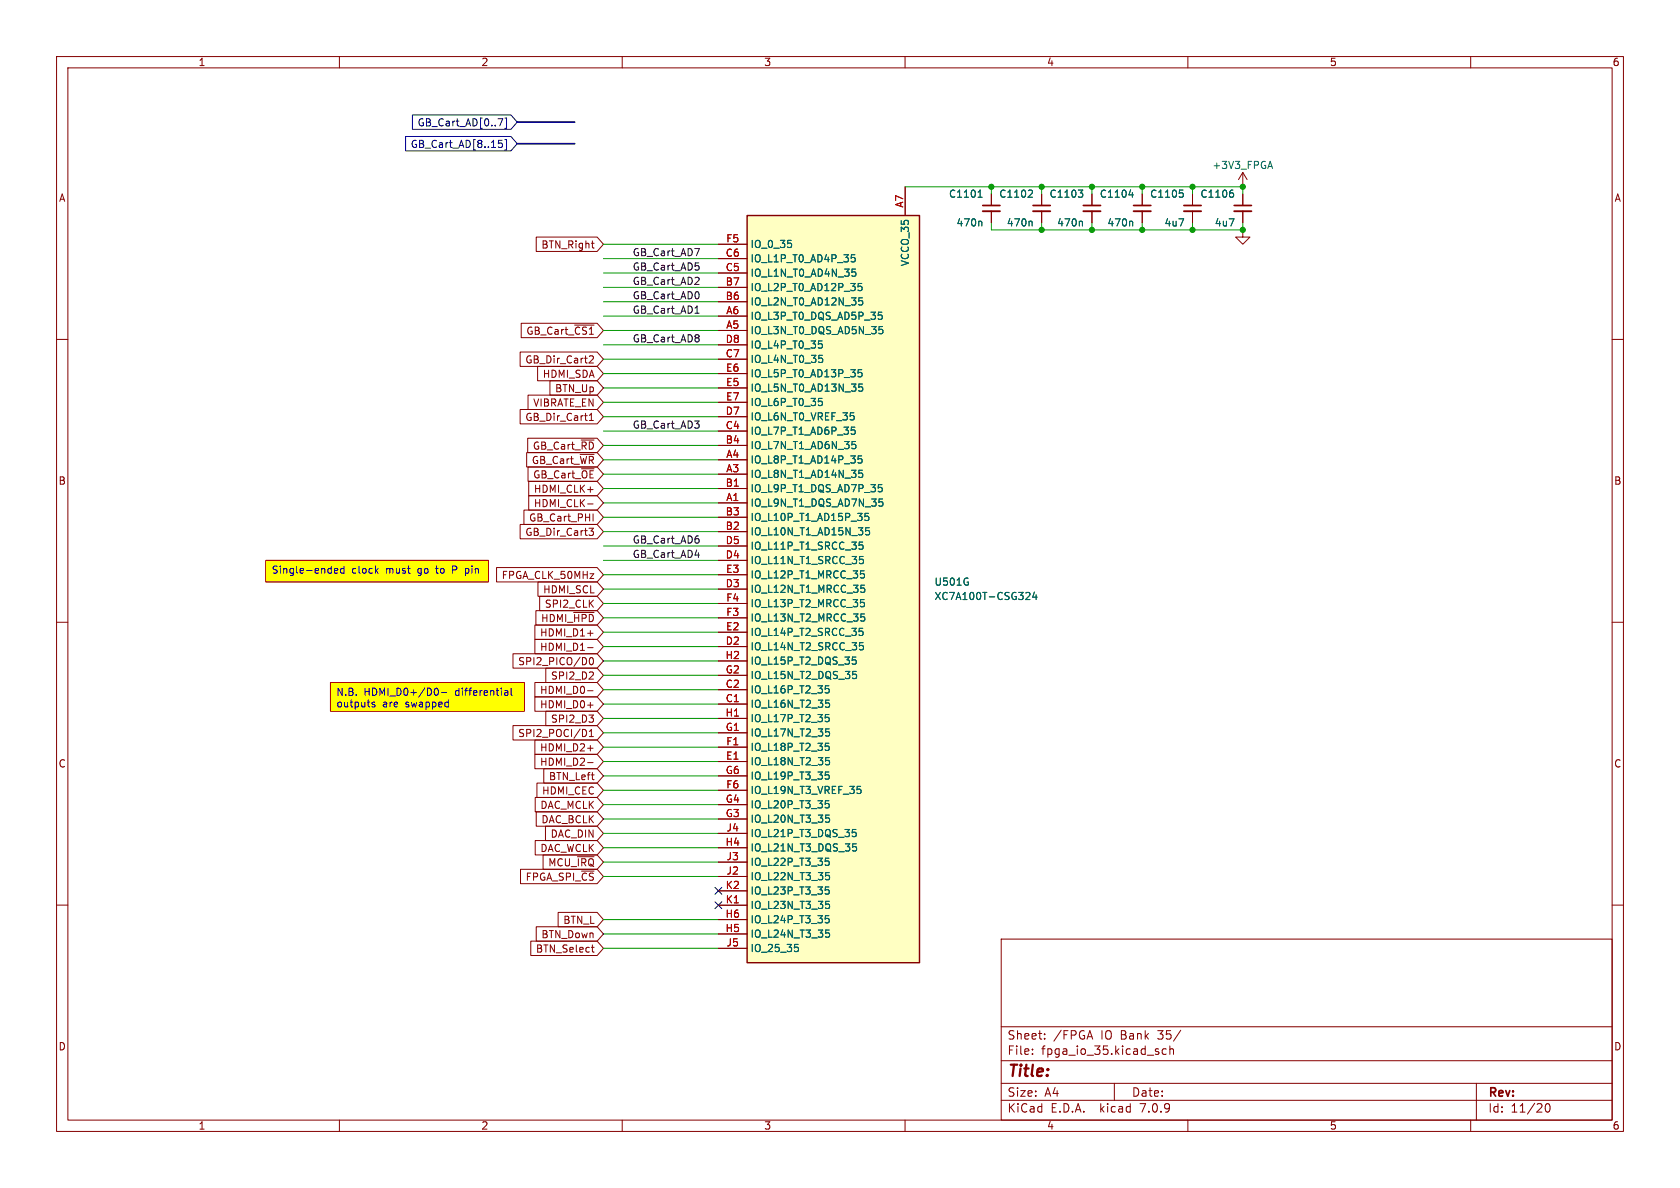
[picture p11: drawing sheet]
<svg xmlns="http://www.w3.org/2000/svg" width="297mm" height="210mm" viewBox="0 0 297 210" stroke-linecap="round" stroke-linejoin="round" font-family="sans-serif">
<g fill="none" stroke="#840000" stroke-width=".18">
<path d="M10 10h277v190h-277zM12 12h273v186h-273zM60 10v2M110 10v2M160 10v2M210 10v2M260 10v2M160 33v5.1M175.3 34.3v2M175.3 37.3v2.1M184.1 34.3v2M184.1 37.3v2.1"/>
<path d="M193 34.3v2M193 37.3v2.1M201.9 34.3v2M201.9 37.3v2.1M210.8 34.3v2M210.8 37.3v2.1M219.7 30.5v2.5M219.7 34.3v2M219.7 37.3v2.1M219.7 30.5l-.8 1.3M219.7 30.5l.8 1.3M10 60h2"/>
<path d="M92.1 57.1h13.5l1.1 1.3-1.1 1.3h-13.5zM94.8 41.9h10.8l1.1 1.3-1.1 1.3h-10.8zM101.6 57.5h3.4M104.5 43h.5M104.8 43.8l.2 .1M127 58.4h5.1M127 55.9h5.1M127 53.3h5.1M127 50.8h5.1M127 48.3h5.1M127 45.7h5.1M127 43.2h5.1"/>
<path d="M219.7 40.6v1.3h-1.3l1.3 1.3 1.3-1.3h-1.3M285 60h2M92 72.4h13.6l1.1 1.3-1.1 1.2h-13.6zM92 62.2h13.6l1.1 1.3-1.1 1.3h-13.6zM93.3 77.5h12.3l1.1 1.2-1.1 1.3h-12.3zM93.3 69.8h12.3l1.1 1.3-1.1 1.3h-12.3zM95 64.8h10.6l1.1 1.2-1.1 1.3h-10.6zM97.2 67.3h8.4l1.1 1.3-1.1 1.3h-8.4zM104.2 74.3h.7M104.2 73.4l.3-.3v1.2M104.4 62.9l.4 .1 .1 .3-.8 .9h.8M127 78.7h5.1"/>
<path d="M127 76.2h5.1M127 63.5h5.1M127 73.7h5.1M127 61h5.1M127 68.6h5.1M127 66h5.1M127 71.1h5.1M92 92.7h13.6l1.1 1.3-1.1 1.3h-13.6zM92.6 90.2h13l1.1 1.2-1.1 1.3h-13zM93.1 80h12.5l1.1 1.3-1.1 1.3h-12.5zM93.3 82.5h12.3l1.1 1.3-1.1 1.3h-12.3zM93.5 85.1h12.1l1.1 1.3-1.1 1.2h-12.1z"/>
<path d="M93.5 87.6h12.1l1.1 1.3-1.1 1.3h-12.1zM103.9 86.5h.9M103.9 89.1h.9M104.1 93.4h.8l-.4 .5 .3 .1 .1 .4-.2 .3h-.4M104.8 90.8v1.3M127 88.9h5.1M127 83.8h5.1M127 81.3h5.1M127 86.4h5.1M127 94h5.1M127 91.4h5.1M127 99.1h5.1"/>
<path d="M127 96.5h5.1M10 110h2M87.8 100.3h17.8l1.1 1.3-1.1 1.3h-17.8zM90.7 115.6h14.9l1.1 1.2-1.1 1.3h-14.9zM94.6 110.5h11l1.1 1.3-1.1 1.2h-11zM94.6 113h11l1.1 1.3-1.1 1.3h-11zM94.7 107.9h10.9l1.1 1.3-1.1 1.3h-10.9zM95.1 102.9h10.5l1.1 1.2-1.1 1.3h-10.5zM95.4 105.4h10.2l1.1 1.3-1.1 1.3h-10.2zM96.5 118.1h9.1l1.1 1.3-1.1 1.3h-9.1zM101.4 108.3h3.6M103.9 111.9h.9"/>
<path d="M103.9 114.5h.9M104.3 116.4l.2-.2a.68 .68 0 0 1 .4 .7 .68 .68 0 0 1-.4 .6l-.2-.1-.1-.4zM127 114.3h5.1M127 104.1h5.1M127 111.8h5.1M127 101.6h5.1M127 109.2h5.1M127 106.7h5.1M127 119.4h5.1M127 116.8h5.1M285 110h2M90.7 128.3h14.9l1.1 1.2-1.1 1.3h-14.9z"/>
<path d="M94.6 130.8h11l1.1 1.3-1.1 1.3h-11zM94.6 133.3h11l1.1 1.3-1.1 1.3h-11zM94.6 120.6h11l1.1 1.3-1.1 1.3h-11zM94.6 123.2h11l1.1 1.3-1.1 1.2h-11zM94.9 138.4h10.7l1.1 1.3-1.1 1.3h-10.7zM96.1 135.9h9.5l1.1 1.3-1.1 1.2h-9.5zM96.5 125.7h9.1l1.1 1.3-1.1 1.3h-9.1zM103.6 129.2v.7M103.9 132.3h.9M103.9 134.8h.9M103.9 122.1h.9M103.9 124.6h.9"/>
<path d="M104.2 129.3l.3-.4v1.3M104.2 130.2h.7M104.5 137h.5M104.9 137.8h.1M127 124.5h5.1M127 121.9h5.1M127 134.6h5.1M127 132.1h5.1M127 139.7h5.1M127 129.5h5.1M127 137.2h5.1M127 127h5.1"/>
<path d="M10 160h2M92 153.7h13.6l1.1 1.2-1.1 1.3h-13.6zM94.6 148.6h11l1.1 1.3-1.1 1.2h-11zM94.6 141h11l1.1 1.2-1.1 1.3h-11zM94.8 143.5h10.8l1.1 1.3-1.1 1.3h-10.8zM96 151.1h9.6l1.1 1.3-1.1 1.3h-9.6zM96.4 146h9.2l1.1 1.3-1.1 1.3h-9.2zM102.1 151.4h2.9M127 144.8h5.1M127 142.2h5.1M127 149.9h5.1M127 154.9h5.1"/>
<path d="M127 152.4h5.1M127 147.3h5.1M127 157.5h5.1M285 160h2M93.8 166.4h11.8l1.1 1.2-1.1 1.3h-11.8zM94.8 163.8h10.8l1.1 1.3-1.1 1.3h-10.8zM98.7 161.3h6.9l1.1 1.3-1.1 1.2h-6.9zM104.5 167.5h.5M104.7 167v1.1l.3 .2M127 165.1h5.1M127 162.6h5.1M127 167.6h5.1"/>
<path d="M127 160h5.1M177 166h108v32h-108zM60 198v2M110 198v2M160 198v2M177 194.5h108M177 191.5h108M177 187.5h108M177 181.5h108M182.5 186.3v.1M182.5 185.5v.1M184.7 183.6v.1"/>
<path d="M184.7 182.8v.1M197 191.5v3M206.2 185.5l-.5-.1-.2 .3v.4l.1 .2h.6M206.8 185.5l.2-.1 .4 .1 .1 .9M206.8 184.9v1.5M208.7 182.1l-1.2 2M210 198v2M260 198v2M261 191.5v6.5M273.4 195.2l.1-.1a.81 .81 0 0 1 .6 .6 .81 .81 0 0 1-.3 .8l-.1 .1a.81 .81 0 0 1-.6-.6 .81 .81 0 0 1 .3-.8z"/>
</g>
<g fill="#ff0" stroke="#ff0" stroke-width=".18">
<path d="M47 99.1h39.4v3.8h-39.4z"/>
<path d="M58.4 120.7h34.3v5h-34.3z"/>
</g>
<path d="M132.1 38.1h30.5v132.1h-30.5z" fill="#ffffc2" stroke="#ffffc2" stroke-width=".18"/>
<path d="M132.1 38.1h30.5v132.1h-30.5z" fill="none" stroke="#840000" stroke-width=".25"/>
<g fill="none" stroke="#006464" stroke-width=".18">
<path d="M172.9 34.9h.7M173 33.9l.3-.3v1.3M173.4 39.1l.2 .2v.6M182.3 33.6l.2 .2v.3l-.8 .8h.8M182.3 39.1l.2 .2v.6M190.6 33.6h.8l-.4 .5M191.2 34.1l.2 .2v.3l-.2 .3M191.2 39.1l.2 .2v.6M199.6 34.4h.8M200.1 39.1l.1 .2v.6M200.2 34v.9M208.5 33.6h.6"/>
<path d="M209 34.1l.2 .2v.3l-.2 .3M217.7 33.6h.3M217.8 34.1l.3 .2v.3l-.3 .3M224.2 29.4h.7M224.5 28.5l.5 1.3M139.9 43.1v.5M150.5 45h.6M150.6 45.5h.4l.2 .3-.1 .4-.5 .1M150.6 47.6h.7M150.8 48.1h.3l.2 .2-.1 .5h-.4M151.9 53.2l.4-.1 .2 .3-.1 .5h-.5M151.9 52.6h.6"/>
<path d="M152.3 50.1h-.6v.6l.2-.1 .4 .1 .1 .1-.1 .5-.1 .1-.5-.1M155.3 55.2h.6M155.4 57.7h.6M155.4 55.7h.3l.3 .2-.1 .5-.5 .1M155.5 58.2h.4l.2 .3-.1 .4-.5 .1M144.7 60.3h.6M144.7 70.4h.6M144.8 62.8h.6M144.8 60.8h.3l.3 .2-.1 .5h-.5M144.8 70.9h.3l.3 .3-.1 .4-.5 .1M145.2 63.3l.2 .2v.3l-.2 .3M150.3 73h.7"/>
<path d="M150.5 75.5h.6M150.6 78h.7M150.6 76h.4l.2 .2-.1 .5-.5 .1M150.8 78.5h.3l.2 .3-.1 .5h-.4M150.9 73.5l.1 .2-.1 .5M151.9 68.4h.4l.2 .2-.1 .5h-.5M151.9 67.9h.6M152.3 65.3h-.6v.7l.2-.2 .4 .1 .1 .2-.1 .4-.1 .1-.5-.1M151.9 83.1h.6M151.9 83.7l.4-.1 .2 .3-.1 .4h-.5M151.9 95.8h.6M152 98.4h.6"/>
<path d="M152 96.3h.3l.3 .3-.1 .4-.5 .1M152.1 98.9h.3l.2 .2-.1 .5h-.4M152.3 80.6h-.6v.6l.2-.1h.4l.1 .2-.1 .4-.1 .2-.5-.2M153.6 90.7h-.7v.7l.2-.2 .4 .1 .1 .2v.4l-.2 .1-.5-.1M153.7 93.3h-.6l-.1 .6 .2-.1h.4l.1 .2v.4l-.2 .2-.5-.2M155.3 85.7h.6M155.4 88.2h.6M155.4 86.2h.3l.3 .2-.1 .5h-.5M155.5 88.7h.4l.2 .2-.1 .5-.5 .1M150.7 116.1h.6M150.8 118.7h.6M150.8 116.6h.3l.3 .3-.1 .5h-.5"/>
<path d="M150.9 119.2h.3l.2 .2-.1 .5-.4 .1M151.9 111.1h.6M152 113.6h.6M152 111.6h.3l.3 .2-.1 .5h-.5M152.1 114.1h.3l.2 .2-.1 .5-.4 .1M152.2 100.9h.6M152.2 106h.6M152.2 103.4h.6M152.2 108.5h.6M152.3 101.4h.3l.2 .2-.1 .5-.4 .1M152.3 106.5h.3l.2 .2-.1 .5-.4 .1M152.3 109h.3l.3 .3-.1 .4-.5 .1"/>
<path d="M152.3 103.9h.3l.3 .3-.1 .4-.5 .1M181.5 104.7l.5 .1 .1 .3-.8 .9h.8M182.9 104.7l-.3 .9h.8M183.2 105.1v.9M145.9 121.2h.6M145.9 131.4h.6M145.9 136.5h.6M145.9 126.3h.6M146 123.8h.6M146 133.9h.6M146 128.8h.6M146.1 121.7h.3l.2 .3-.1 .4-.4 .1"/>
<path d="M146.1 126.8h.3l.2 .2-.1 .5-.4 .1M146.1 131.9h.3l.2 .2-.1 .5-.4 .1M146.1 137h.3l.2 .2-.1 .5h-.4M146.1 124.3h.3l.3 .2-.2 .5h-.4M146.1 129.3h.3l.3 .3-.2 .5h-.4M146.1 134.4h.3l.3 .3-.2 .4-.4 .1M151.6 139h.6M151.7 139.5h.3l.2 .2v.5l-.5 .1M145.9 141.5h.6M145.9 151.7h.6M145.9 156.8h.6M146 144.1h.6"/>
<path d="M146 154.2h.6M146 159.3h.6M146.1 142h.3l.2 .3-.1 .5h-.4M146.1 152.2h.3l.2 .2-.1 .5-.4 .1M146.1 157.3h.3l.2 .2-.1 .5-.4 .1M146.1 144.6h.3l.3 .2-.2 .5-.4 .1M146.1 154.7h.3l.3 .3-.2 .5h-.4M146.1 159.8h.3l.3 .3-.2 .4-.4 .1M150.7 146.6h.6M150.8 149.2h.6M150.8 147.1h.3l.3 .3-.1 .4-.5 .1M150.9 149.7h.3l.2 .2-.1 .5h-.4"/>
<path d="M140.5 166.9h.6M140.6 167.4h.3l.3 .3-.2 .5h-.4M145.9 161.9h.6M146 164.4h.6M146.1 162.4h.3l.2 .2-.1 .5h-.4M146.1 164.9h.3l.3 .2-.2 .5-.4 .1"/>
</g>
<path d="M173.7 37.3h3.1M182.6 37.3h3.1M191.5 37.3h3.1M200.4 37.3h3.1M209.3 37.3h3M218.2 37.3h3" fill="none" stroke="#840000" stroke-width=".33"/>
<path d="M173.7 36.3h3.1M182.6 36.3h3.1M191.5 36.3h3.1M200.4 36.3h3.1M209.3 36.3h3M218.2 36.3h3" fill="none" stroke="#840000" stroke-width=".3"/>
<path d="M71.7 24.1h18.6l1.1 1.3-1.1 1.3h-18.6zM72.9 20.3h17.4l1.1 1.3-1.1 1.3h-17.4zM88 21h.9l-.6 1.3M88.2 24.8h.6M88.2 25.3h.4l.2 .2-.1 .5h-.5M89.2 20.9h.3v1.8h-.3M89.2 24.7h.3v1.8h-.3M126.4 159.4l1.2 1.2M126.4 156.9l1.2 1.2M127.6 159.4l-1.2 1.2M127.6 156.9l-1.2 1.2" fill="none" stroke="#000084" stroke-width=".18"/>
<path d="M122.8 43.9h.9l-.6 1.3M122.9 55.4h.7M122.9 98.1h.8" fill="none" stroke="#0f0f0f" stroke-width=".18"/>
<path d="M47 99.1h39.4v3.8h-39.4zM58.4 120.7h34.3v5h-34.3z" fill="none" stroke="#c20000" stroke-width=".18"/>
<g fill="none" stroke="#0000c2" stroke-width=".18">
<path d="M59.1 100.9l.6-.1v-.3h-.4l-.2 .2 .1 .6h.5M60.8 100.5h-.4l-.2 .2 .1 .6h.5M60.8 100.1v1.2M66.5 100.9l.4 .4M66.9 100.5l-.5 .5M80 100.7h.5M80.5 100.1h-.5v1.2M82.3 101.3h.3M82.6 100.5h-.3M65.9 124.1l-.1 .2v.2l.4 .1 .1 .2-.2 .2-.3-.1M66.1 124.1l.1 .1M77 121.7h.1a.68 .68 0 0 1 .4 .6 .68 .68 0 0 1-.4 .6h-.1"/>
<path d="M78 122.4h1M89.2 122.9h.6M89.2 122.1h.5l.1 .8M89.8 122.4l-.6 .1M90.4 121.7v1l.2 .2"/>
</g>
<path d="M91.4 25.4h10.2M91.4 21.6h10.2" fill="none" stroke="#000084" stroke-width=".3"/>
<g fill="none" stroke="#009600" stroke-width=".18">
<path d="M160 33h59.7v1.3M175.3 33v1.3M175.3 39.4v1.2h44.4v-1.2M184.1 33v1.3M184.1 39.4v1.2M193 33v1.3M193 39.4v1.2M201.9 33v1.3M201.9 39.4v1.2M210.8 33v1.3M210.8 39.4v1.2M106.7 58.4h20.3"/>
<path d="M106.7 55.9h20.3M106.7 50.8h20.3M106.7 53.3h20.3M106.7 43.2h20.3M106.7 45.7h20.3M106.7 48.3h20.3M106.7 78.7h20.3M106.7 76.2h20.3M106.7 73.7h20.3M106.7 61h20.3M106.7 71.1h20.3M106.7 66h20.3"/>
<path d="M106.7 63.5h20.3M106.7 68.6h20.3M106.7 83.8h20.3M106.7 81.3h20.3M106.7 86.4h20.3M106.7 94h20.3M106.7 96.5h20.3M106.7 88.9h20.3M106.7 91.4h20.3M106.7 99.1h20.3M106.7 119.4h20.3M106.7 116.8h20.3"/>
<path d="M106.7 111.8h20.3M106.7 106.7h20.3M106.7 109.2h20.3M106.7 114.3h20.3M106.7 104.1h20.3M106.7 101.6h20.3M106.7 139.7h20.3M106.7 137.2h20.3M106.7 129.5h20.3M106.7 124.5h20.3M106.7 132.1h20.3M106.7 134.6h20.3"/>
<path d="M106.7 127h20.3M106.7 121.9h20.3M106.7 142.2h20.3M106.7 147.3h20.3M106.7 154.9h20.3M106.7 144.8h20.3M106.7 149.9h20.3M106.7 152.4h20.3M106.7 167.6h20.3M106.7 162.6h20.3M106.7 165.1h20.3"/>
</g>
<g fill="#009600" stroke="#009600" stroke-width=".18">
<circle cx="219.7" cy="40.6" r=".46"/>
<circle cx="210.8" cy="40.6" r=".46"/>
<circle cx="193" cy="33" r=".46"/>
<circle cx="175.3" cy="33" r=".46"/>
<circle cx="201.9" cy="40.6" r=".46"/>
<circle cx="201.9" cy="33" r=".46"/>
<circle cx="219.7" cy="33" r=".46"/>
<circle cx="210.8" cy="33" r=".46"/>
<circle cx="184.1" cy="40.6" r=".46"/>
<circle cx="193" cy="40.6" r=".46"/>
<circle cx="184.1" cy="33" r=".46"/>
</g>
<text font-size="2.8" fill="#840000" x="178" y="190.9">Title:</text>
<g font-size="2.1" fill="#840000">
<text x="178" y="184">Sheet:</text>
<text x="186.2" y="184">/FPGA</text>
<text x="194.7" y="184">IO Bank</text>
<text x="205" y="184">35/</text>
<text x="178" y="186.7">File:</text>
<text x="184.1" y="186.7">fpga_io_35.kicad_sch</text>
<text x="178" y="196.9">KiCad</text>
<text x="178" y="194.1">Size:</text>
<text x="184.7" y="194.1">A4</text>
<text x="185.7" y="196.9">E.D.A.</text>
<text x="194.6" y="196.9">kicad</text>
<text x="200" y="194.1">Date:</text>
<text x="201.8" y="196.9">7.0.9</text>
<text x="263" y="194.3">Rev:</text>
<text x="263" y="196.9">Id:</text>
<text x="267.1" y="196.9">11/20</text>
</g>
<g font-size="1.8" fill="#840000">
<text x="35" y="11.9">1</text>
<text x="85" y="11.9">2</text>
<text x="135" y="11.9">3</text>
<text x="185" y="11.9">4</text>
<text x="235" y="11.9">5</text>
<text x="285" y="11.9">6</text>
<text x="10.3" y="35.9">A</text>
<text x="285.3" y="35.9">A</text>
<text x="95.6" y="44.1">BTN_Right</text>
<text x="93" y="59.4">GB_Cart_~{CS1}</text>
<text x="92.8" y="64.5">GB_Dir_Cart2</text>
<text x="95.9" y="67">HDMI_SDA</text>
<text x="98" y="69.5">BTN_Up</text>
<text x="92.8" y="74.6">GB_Dir_Cart1</text>
<text x="94.2" y="72.1">VIBRATE_EN</text>
<text x="93.9" y="82.2">GB_Cart_~{WR}</text>
<text x="94.1" y="79.7">GB_Cart_~{RD}</text>
<text x="10.3" y="85.9">B</text>
<text x="94.2" y="84.8">GB_Cart_~{OE}</text>
<text x="94.3" y="87.3">HDMI_CLK+</text>
<text x="94.3" y="89.9">HDMI_CLK-</text>
<text x="285.3" y="85.9">B</text>
<text x="92.8" y="94.9">GB_Dir_Cart3</text>
<text x="93.4" y="92.4">GB_Cart_PHI</text>
<text x="88.6" y="102.6">FPGA_CLK_50MHz</text>
<text x="95.9" y="105.1">HDMI_SCL</text>
<text x="96.2" y="107.6">SPI2_CLK</text>
<text x="95.4" y="112.7">HDMI_D1+</text>
<text x="95.6" y="110.2">HDMI_~{HPD}</text>
<text x="91.5" y="117.8">SPI2_PICO/D0</text>
<text x="95.4" y="115.3">HDMI_D1-</text>
<text x="95.4" y="122.9">HDMI_D0-</text>
<text x="95.4" y="125.4">HDMI_D0+</text>
<text x="97.3" y="120.3">SPI2_D2</text>
<text x="91.5" y="130.5">SPI2_POCI/D1</text>
<text x="97.3" y="128">SPI2_D3</text>
<text x="10.3" y="135.9">C</text>
<text x="95.4" y="133">HDMI_D2+</text>
<text x="95.4" y="135.6">HDMI_D2-</text>
<text x="285.3" y="135.9">C</text>
<text x="95.4" y="143.2">DAC_MCLK</text>
<text x="95.7" y="140.7">HDMI_CEC</text>
<text x="96.9" y="138.1">BTN_Left</text>
<text x="95.6" y="145.7">DAC_BCLK</text>
<text x="97.2" y="148.3">DAC_DIN</text>
<text x="92.8" y="155.9">FPGA_SPI_~{CS}</text>
<text x="95.4" y="150.8">DAC_WCLK</text>
<text x="96.8" y="153.4">MCU_~{IRQ}</text>
<text x="95.6" y="166.1">BTN_Down</text>
<text x="99.5" y="163.5">BTN_L</text>
<text x="94.6" y="168.6">BTN_Select</text>
<text x="10.3" y="185.9">D</text>
<text x="285.3" y="185.9">D</text>
<text x="35" y="199.9">1</text>
<text x="85" y="199.9">2</text>
<text x="135" y="199.9">3</text>
<text x="185" y="199.9">4</text>
<text x="235" y="199.9">5</text>
<text x="285" y="199.9">6</text>
</g>
<g font-size="1.8" fill="#000084">
<text x="73.7" y="22.5">GB_Cart_AD[0..7]</text>
<text x="72.5" y="26.4">GB_Cart_AD[8..15]</text>
</g>
<g font-size="1.8" fill="#006464">
<text x="167.7" y="35.2">C1101</text>
<text x="176.6" y="35.2">C1102</text>
<text x="185.4" y="35.2">C1103</text>
<text x="194.3" y="35.2">C1104</text>
<text x="203.2" y="35.2">C1105</text>
<text x="212.1" y="35.2">C1106</text>
<text x="214.2" y="30.1">+3V3_FPGA</text>
<text x="169" y="40.2">470n</text>
<text x="177.9" y="40.2">470n</text>
<text x="186.8" y="40.2">470n</text>
<text x="195.7" y="40.2">470n</text>
<text x="205.8" y="40.2">4u7</text>
<text x="214.7" y="40.2">4u7</text>
<text x="132.6" y="46.6">IO_L1P_T0_AD4P_35</text>
<text x="132.6" y="44">IO_0_35</text>
<text x="160.9" y="47.2" transform="rotate(-90 160.9 47.2)">VCCO_35</text>
<text x="132.6" y="51.7">IO_L2P_T0_AD12P_35</text>
<text x="132.6" y="49.1">IO_L1N_T0_AD4N_35</text>
<text x="132.6" y="59.3">IO_L3N_T0_DQS_AD5N_35</text>
<text x="132.6" y="56.7">IO_L3P_T0_DQS_AD5P_35</text>
<text x="132.6" y="54.2">IO_L2N_T0_AD12N_35</text>
<text x="132.6" y="64.4">IO_L4N_T0_35</text>
<text x="132.6" y="61.8">IO_L4P_T0_35</text>
<text x="132.6" y="69.4">IO_L5N_T0_AD13N_35</text>
<text x="132.6" y="66.9">IO_L5P_T0_AD13P_35</text>
<text x="132.6" y="72">IO_L6P_T0_35</text>
<text x="132.6" y="77.1">IO_L7P_T1_AD6P_35</text>
<text x="132.6" y="74.5">IO_L6N_T0_VREF_35</text>
<text x="132.6" y="82.1">IO_L8P_T1_AD14P_35</text>
<text x="132.6" y="79.6">IO_L7N_T1_AD6N_35</text>
<text x="132.6" y="89.8">IO_L9N_T1_DQS_AD7N_35</text>
<text x="132.6" y="84.7">IO_L8N_T1_AD14N_35</text>
<text x="132.6" y="87.2">IO_L9P_T1_DQS_AD7P_35</text>
<text x="132.6" y="94.8">IO_L10N_T1_AD15N_35</text>
<text x="132.6" y="92.3">IO_L10P_T1_AD15P_35</text>
<text x="132.6" y="99.9">IO_L11N_T1_SRCC_35</text>
<text x="132.6" y="97.4">IO_L11P_T1_SRCC_35</text>
<text x="132.6" y="105">IO_L12N_T1_MRCC_35</text>
<text x="132.6" y="102.5">IO_L12P_T1_MRCC_35</text>
<text x="132.6" y="107.5">IO_L13P_T2_MRCC_35</text>
<text x="165.1" y="106.3">XC7A100T-CSG324</text>
<text x="165.1" y="103.7">U501G</text>
<text x="132.6" y="112.6">IO_L14P_T2_SRCC_35</text>
<text x="132.6" y="110.1">IO_L13N_T2_MRCC_35</text>
<text x="132.6" y="115.2">IO_L14N_T2_SRCC_35</text>
<text x="132.6" y="117.7">IO_L15P_T2_DQS_35</text>
<text x="132.6" y="125.3">IO_L16N_T2_35</text>
<text x="132.6" y="122.8">IO_L16P_T2_35</text>
<text x="132.6" y="120.2">IO_L15N_T2_DQS_35</text>
<text x="132.6" y="130.4">IO_L17N_T2_35</text>
<text x="132.6" y="127.9">IO_L17P_T2_35</text>
<text x="132.6" y="135.5">IO_L18N_T2_35</text>
<text x="132.6" y="132.9">IO_L18P_T2_35</text>
<text x="132.6" y="140.6">IO_L19N_T3_VREF_35</text>
<text x="132.6" y="143.1">IO_L20P_T3_35</text>
<text x="132.6" y="138">IO_L19P_T3_35</text>
<text x="132.6" y="145.6">IO_L20N_T3_35</text>
<text x="132.6" y="148.2">IO_L21P_T3_DQS_35</text>
<text x="132.6" y="150.7">IO_L21N_T3_DQS_35</text>
<text x="132.6" y="155.8">IO_L22N_T3_35</text>
<text x="132.6" y="153.3">IO_L22P_T3_35</text>
<text x="132.6" y="160.9">IO_L23N_T3_35</text>
<text x="132.6" y="158.3">IO_L23P_T3_35</text>
<text x="132.6" y="166">IO_L24N_T3_35</text>
<text x="132.6" y="163.4">IO_L24P_T3_35</text>
<text x="132.6" y="168.5">IO_25_35</text>
</g>
<g font-size="1.8" fill="#a90000">
<text x="159.8" y="36.8" transform="rotate(-90 159.8 36.8)">A7</text>
<text x="128.2" y="45.5">C6</text>
<text x="128.3" y="42.9">F5</text>
<text x="128.2" y="53.1">B6</text>
<text x="128.2" y="50.5">B7</text>
<text x="128.2" y="48">C5</text>
<text x="128.3" y="58.2">A5</text>
<text x="128.3" y="55.6">A6</text>
<text x="128.2" y="63.2">C7</text>
<text x="128.2" y="60.7">D8</text>
<text x="128.3" y="65.8">E6</text>
<text x="128.3" y="68.3">E5</text>
<text x="128.3" y="70.9">E7</text>
<text x="128.2" y="75.9">C4</text>
<text x="128.2" y="73.4">D7</text>
<text x="128.2" y="78.5">B4</text>
<text x="128.3" y="83.6">A3</text>
<text x="128.3" y="81">A4</text>
<text x="128.2" y="86.1">B1</text>
<text x="128.3" y="88.6">A1</text>
<text x="128.2" y="93.7">B2</text>
<text x="128.2" y="91.2">B3</text>
<text x="128.2" y="98.8">D4</text>
<text x="128.2" y="96.3">D5</text>
<text x="128.3" y="101.3">E3</text>
<text x="128.2" y="103.9">D3</text>
<text x="128.3" y="106.4">F4</text>
<text x="128.3" y="111.5">E2</text>
<text x="128.3" y="109">F3</text>
<text x="128.2" y="116.6">H2</text>
<text x="128.2" y="114">D2</text>
<text x="128.2" y="119.1">G2</text>
<text x="128.2" y="124.2">C1</text>
<text x="128.2" y="121.7">C2</text>
<text x="128.2" y="126.7">H1</text>
<text x="128.2" y="129.3">G1</text>
<text x="128.3" y="131.8">F1</text>
<text x="128.2" y="136.9">G6</text>
<text x="128.3" y="134.4">E1</text>
<text x="128.2" y="142">G4</text>
<text x="128.3" y="139.4">F6</text>
<text x="128.2" y="149.6">H4</text>
<text x="128.2" y="144.5">G3</text>
<text x="128.3" y="147.1">J4</text>
<text x="128.3" y="154.7">J2</text>
<text x="128.3" y="152.1">J3</text>
<text x="128.2" y="159.8">K1</text>
<text x="128.2" y="157.2">K2</text>
<text x="128.2" y="164.8">H5</text>
<text x="128.2" y="162.3">H6</text>
<text x="128.3" y="167.4">J5</text>
</g>
<g font-size="1.8" fill="#0f0f0f">
<text x="111.8" y="45.4">GB_Cart_AD7</text>
<text x="111.8" y="47.9">GB_Cart_AD5</text>
<text x="111.8" y="50.5">GB_Cart_AD2</text>
<text x="111.8" y="53">GB_Cart_AD0</text>
<text x="111.8" y="55.5">GB_Cart_AD1</text>
<text x="111.8" y="60.6">GB_Cart_AD8</text>
<text x="111.8" y="75.9">GB_Cart_AD3</text>
<text x="111.8" y="96.2">GB_Cart_AD6</text>
<text x="111.8" y="98.7">GB_Cart_AD4</text>
</g>
<g font-size="1.8" fill="#0000c2">
<text x="47.9" y="101.7">Single-ended</text>
<text x="62.2" y="101.7">clock</text>
<text x="68.4" y="101.7">must</text>
<text x="74.1" y="101.7">go</text>
<text x="77.6" y="101.7">to</text>
<text x="80.6" y="101.7">P</text>
<text x="83.1" y="101.7">pin</text>
<text x="59.4" y="123.3">N.B.</text>
<text x="59.4" y="125.4">outputs</text>
<text x="64.4" y="123.3">HDMI_D0+/D0-</text>
<text x="67.6" y="125.4">are</text>
<text x="71.8" y="125.4">swapped</text>
<text x="80.6" y="123.3">differential</text>
</g>
</svg>
